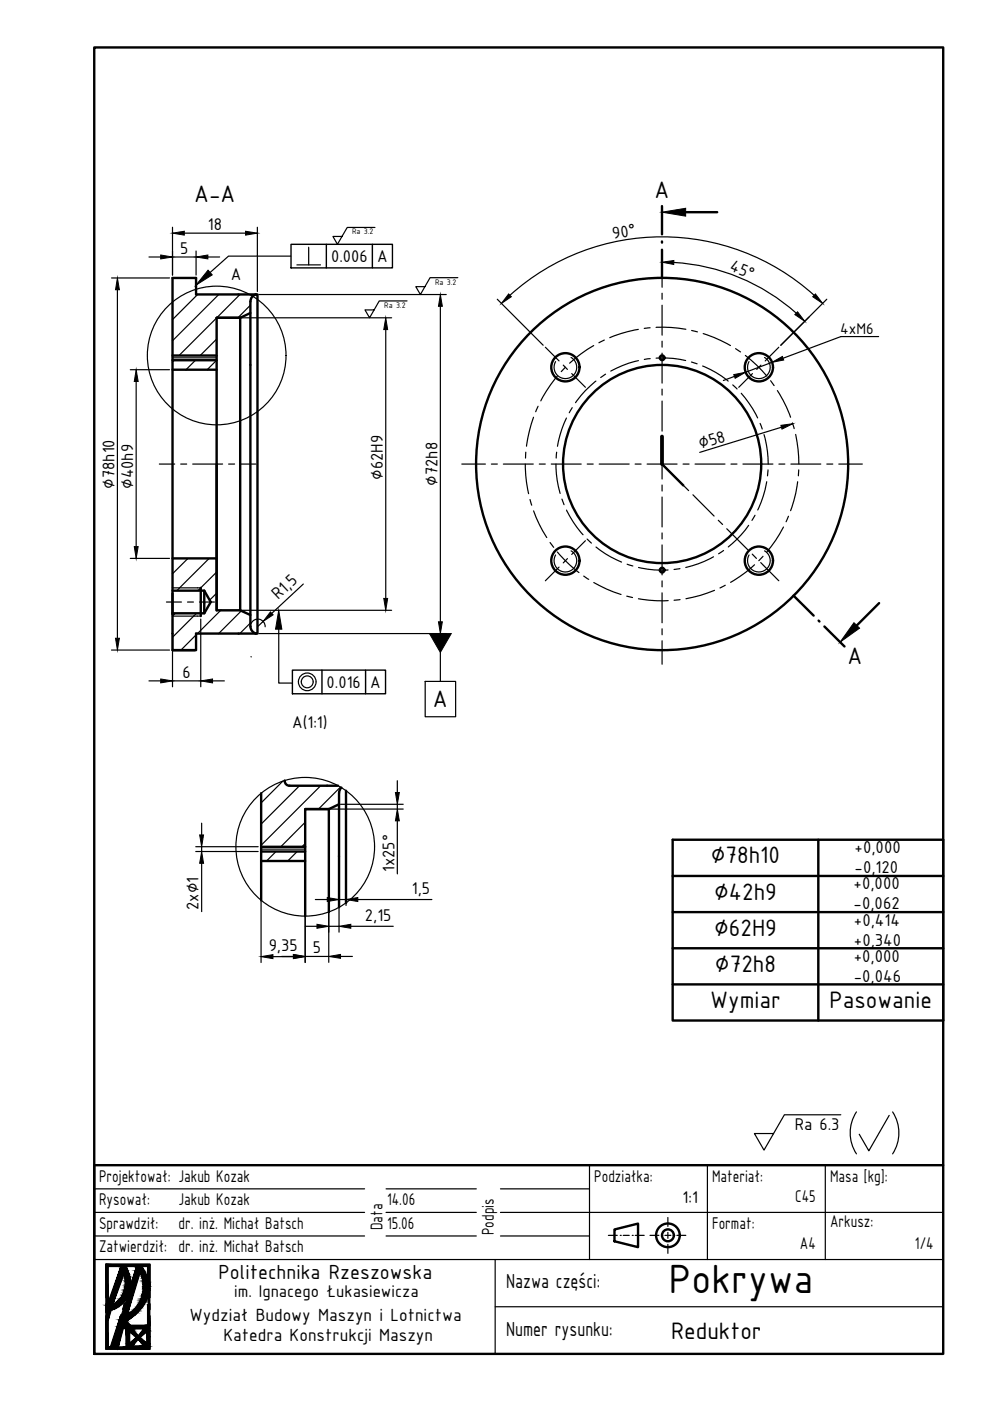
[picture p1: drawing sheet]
<svg xmlns="http://www.w3.org/2000/svg" width="210mm" height="297mm" viewBox="0 0 210 297" stroke-linecap="round" stroke-linejoin="round" font-family="sans-serif">
<!-- layer: _Linie grube -->
<g fill="none" stroke="#000" stroke-width=".51">
<path d="M20 10.1h180v276.9h-180zM140.4 43.7v6M140.4 51.2v.2M140.4 52.9v6M145.4 45h6.7M36.6 75.4h9.3M36.6 76.4h9.3M36.6 78.4h9.3M50.9 67.4v62M50.9 67.4h-5v62M53.1 66.4l-2.2 1M54.3 62.4a1.56 1.56 0 0 0-1.2 1.5v68.9a1.62 1.62 0 0 0 1.2 1.5"/>
<path d="M45.9 98.4v31h5M140.4 98.4l4.5 4.5M36.6 118.4h9.3M36.6 137.8h5v-3.5h13v-71.9h-13v-3.5h-5v78.9h4.7M36.6 125.2h6.7v4.8h-6.7M42.6 124.6v6M43.3 125.2l1.4 2.4-1.4 2.4M50.9 129.4l2.2 1M168.3 126.3l4.2 4.2M173.6 131.6l.1 .2M174.8 132.8l4.2 4.3M186.4 127.9l-4.7 4.7"/>
<path d="M55.4 179.5h9.3M55.4 168.2v22.7M60.4 165.5a1.02 1.02 0 0 0 1 1.1h10.3M64.7 171.5h5M69.7 171.5h-5v22.8M69.7 171.5v21.9M71.9 170.5l-2.2 1M71.9 168.1v24.3M72.4 167l-.4 .5-.1 .6M73.4 167.6v23.8M142.6 178h57.4v38.4h-57.4zM173.5 178v38.4"/>
<path d="M55.4 180.5h9.3M55.4 182.5h9.3M142.6 185.7h57.4M142.6 193.4h57.4M142.6 201h57.4M142.6 208.7h57.4M200 247h-180v40M130.3 260.7l5-1.3v5l-5-1.2z"/>
<circle cx="119.9" cy="77.9" r="3"/>
<circle cx="140.4" cy="75.9" r=".5"/>
<circle cx="160.9" cy="77.9" r="3"/>
<circle cx="140.4" cy="98.4" r="39.5"/>
<circle cx="140.4" cy="98.4" r="21"/>
<circle cx="119.9" cy="118.9" r="3"/>
<circle cx="160.9" cy="118.9" r="3"/>
<circle cx="140.4" cy="120.9" r=".5"/>
<circle cx="141.6" cy="261.9" r="2.51"/>
<circle cx="141.6" cy="261.9" r="1.26"/>
</g>
<!-- layer: _Kreskowanie -->
<g fill="none" stroke="#000" stroke-width=".25">
<path d="M36.9 76.4l-.3 .3M41.4 76.4l-2 2M41.9 62.4l-5.3 5.4M45.9 71.9l-3.5 3.5M45.9 76.4l-2 2M46.4 62.4l-9.8 9.8M50.9 62.4l-12.9 13M53.1 64.7l-2.7 2.7M39.9 118.4l-3.3 3.3M44.3 118.4l-6.8 6.8M37.2 130l-.6 .6M41.6 134.6l-3.2 3.2"/>
<path d="M41.7 130l-5.1 5.1M45.9 121.3l-3.9 3.9M45.9 125.8l-1.5 1.4M46.8 129.4l-4.9 4.9M51.2 129.5l-4.8 4.8M53.1 132.1l-2.3 2.2M60 165.6l-4.6 4.6M63.5 166.6l-8.1 8.1M64.7 174.3l-5.2 5.2M64.7 178.8l-.7 .7M68 166.6l-12.6 12.6M72.2 166.9l-4.7 4.6"/>
<path d="M58.5 180.5l-2 2M63 180.5l-2 2"/>
</g>
<!-- layer: _Osie symetrii -->
<g fill="none" stroke="#000" stroke-width=".25">
<path d="M140.4 55.9v5M36.6 75.9h9.3M115.6 73.6l2.9 2.9M118.2 79.7l-2.3 3.2-1.2 2.1M119.4 77.4l.9 .9M119.9 77.9l-.9 .9M121.2 79.2l2.9 2.9M125.9 73.3a28.5 28.5 0 0 0-5.1 3.7M128.1 72.1l-1.1 .6M128.4 79.3l-1 .7M135.3 69.8l-3.7 .9-2.3 .9M135.4 76.5l-.8 .1a22.7 22.7 0 0 0-5.1 2.1"/>
<path d="M137.8 69.5l-1.2 .1M137.9 76l-1.3 .2M139.1 75.9h.9a20.6 20.6 0 0 1 5.4 .5M139.1 69.4h.1a28.6 28.6 0 0 1 6.2 .4M140.4 62.2v1.2M140.4 64.7v6.4M140.4 72.3v1.3M140.4 74.9v6.3M146.6 76.8l1.2 .3M146.6 70.1l1.3 .3M149 77.6l.4 .2a20.8 20.8 0 0 1 5 3M149.1 70.7l2.3 .9 3.5 1.7"/>
<path d="M156 73.9l1 .7M158 75.4h.1a29.5 29.5 0 0 1 4.5 4.3M159.5 79.2l-2.9 2.9M161.3 77.4l-.9 .9M165.1 73.6l-2.9 2.9M33.8 98.4h3.2M38.3 98.4h1.3M40.9 98.4h6.3M48.5 98.4h1.2M51 98.4h3.3M97.9 98.4h5M104.2 98.4h1.3"/>
<path d="M106.7 98.4h6.4M111.4 98.4l.2 3.9 .5 2.4M111.5 95.9l-.1 1.2M113.1 88.5l-.9 2.9-.6 3.2M114.1 86.1l-.5 1.2M114.3 98.4h1.3M116.9 98.4h6.3M117.9 98.4v.7a21.8 21.8 0 0 0 .9 5.5M118 95.9l-.1 1.2M120.1 88.6l-1 2.4-.9 3.6M121.3 86.4l-.6 1.1M124.5 98.4h1.3"/>
<path d="M126.3 80.8l-.2 .2a21.7 21.7 0 0 0-4.1 4.4M127 98.4h6.4M134.7 98.4h1.2M137.2 98.4h6.4M140.4 98.4l3.8 3.8M140.4 82.5v1.3M140.4 85v6.4M140.4 92.7v1.2M140.4 95.2v6.4M144.8 98.4h1.3M147.4 98.4h6.3M155 98.4h1.3"/>
<path d="M155.4 81.6l.9 .9M157.2 83.4l2.4 3.2 1 2M157.5 98.4h6.4M161.2 89.8l.4 1.2M162 92.1l.2 .8a23.3 23.3 0 0 1 .7 5.5M162.8 99.6l-.1 1.3M163.4 80.7l.7 1.1M164.8 82.8l2 3.5 .8 2.2M165.1 98.4h1.3M167.7 98.4h6.3M168 89.7l.4 1.2M168.7 92.1l.5 3.2 .2 3.1"/>
<path d="M169.4 99.6l-.1 1.3M175.3 98.4h1.3M177.8 98.4h5M112.4 105.9l.3 1.2M113.1 108.3a27 27 0 0 0 2.8 5.7M116.6 115l.8 1M118.2 117l2.7 2.8 1.8 1.6M119.1 105.8l.5 1.2M120.1 108.1l1.5 2.6 2 2.7M120.3 118.4l-.9 .9M124.1 114.6l-2.9 2.9M124.5 114.3l.9 .9"/>
<path d="M126.4 116a21.3 21.3 0 0 0 5.4 3.2M133 119.6l1.2 .4M140.4 102.8v1.3M140.4 105.4v6.3M140.4 113v1.3M140.4 115.5v6.4M145.1 103.1l.9 .9M146.9 104.9l4.5 4.5M151.3 118.1l-.7 .3a22.6 22.6 0 0 1-5.2 1.9M152.3 110.3l.9 .9M153.4 116.7l-1 .7M154.1 112.1l4.5 4.5"/>
<path d="M158.7 111.4a21.3 21.3 0 0 1-4.3 4.6M159.5 117.5l.9 .9M160 119.7l-1.9 1.6-3.2 2.2M160.1 109.2l-.7 1.1M161.3 119.3l3.8 3.8M161.8 117.9l-.9 1M162.6 102.1l-.1 .4a21.8 21.8 0 0 1-1.8 5.6M166.1 111.7v.2a27.9 27.9 0 0 1-3.5 5.1M167.2 109.5l-.5 1.1M169.1 102.1l-.4 2.5-1.1 3.7M35.3 127.6h3.2M39.8 127.6h1.2"/>
<path d="M42.3 127.6h3.2M118.5 120.2l-2.9 2.9M123.8 122.1l1 .7M125.9 123.5a27.5 27.5 0 0 0 5.8 2.5M132.9 126.4l1.2 .3M135.4 126.9l3.8 .5 2.5-.1M135.4 120.3l.6 .1a21.6 21.6 0 0 0 5.6 .4M140.4 123.2v1.2M140.4 125.7v6.3M140.4 133.3v1.3M140.4 135.9v4.9M144.2 120.6l-1.3 .1"/>
<path d="M144.2 127.1l-1.3 .2M151.5 125.2h-.1a28.1 28.1 0 0 1-6 1.7M153.8 124.1l-1.1 .6M55.4 180h9.3"/>
</g>
<!-- layer: _Linie cienkie -->
<g fill="none" stroke="#000" stroke-width=".25">
<path d="M79.5 48.2h-5.9l-2.1 3.6-.9-1.7h1.9M97.1 58.9h-5.9l-2.1 3.5-.9-1.6h1.9M86.3 63.8h-5.9l-2 3.6-1-1.7h1.9M121.1 75.8a2.4 2.4 0 0 1 .9 3.3 2.4 2.4 0 0 1-3.3 .8 2.4 2.4 0 0 1-.9-3.2M162.1 75.8a2.4 2.4 0 0 1 .9 3.3 2.4 2.4 0 0 1-3.3 .8 2.4 2.4 0 0 1-.9-3.2M121.1 116.8a2.4 2.4 0 0 1 .9 3.3 2.4 2.4 0 0 1-3.3 .8 2.4 2.4 0 0 1-.9-3.2M162.1 116.8a2.4 2.4 0 0 1 .9 3.3 2.4 2.4 0 0 1-3.3 .8 2.4 2.4 0 0 1-.9-3.2M36.6 130.6h6M36.6 124.6h6M178.3 236.4h-12l-4.3 7.4-2-3.5h4M181.6 235.7a8.1 8.1 0 0 0 0 8.9M188.5 236.5l-4.3 7.5-2-3.5"/>
<path d="M189.3 235.7a8.1 8.1 0 0 1 0 8.9"/>
<circle cx="45.9" cy="75.4" r="14.7"/>
<circle cx="64.7" cy="179.5" r="14.7"/>
</g>
<!-- layer: Tabelka cienka -->
<g fill="none" stroke="#000" stroke-width=".25">
<path d="M20 257.1h57.3M20 252.1h57.3M81.9 257.1h19.1M81.9 252.1h19.1M106.1 257.1h93.9M106.1 252.1h18.9M125 247v20M150 247v20M175 247v20M20 267h180M20 262.1h57.3M81.9 262.1h19.1"/>
<path d="M105 277.1h95M105 267v20M106.1 262.1h18.9"/>
</g>
<!-- layer: _Osie symetrii -->
<g fill="none" stroke="#000" stroke-width=".21">
<path d="M22.4 268h9.4v7.2v-7.2zM22.4 279v7.1h9.4v-7.1v7.1h-9.4zM22.4 268h.1M22.4 268v7.2M22.4 276.4v1.3M22.8 268.4h3l-3 8.5zM26.3 269.6a5.5 5.5 0 0 1-2.6 7.3zM26.5 276.4l-.4 1.2M26.9 275.2l2.2-6.8h-2.6a6.2 6.2 0 0 1-1.9 8.8l-1.1 .4-.7 2.3v5.8h.7l2.2-6.9M29.7 269.5a7 7 0 0 1-2.3 9.1l-.5 .2zM31.3 268.4h.3M31.4 272.8v-4.4h-1.5a7.4 7.4 0 0 1 1.1 7 10.7 10.7 0 0 1-4.3 4.6l.8 1.1h3.9v-4.4"/>
<path d="M31.4 274.1v1.3M31.8 276.4v1.3M23.4 285.6l.2 .1M26.1 281.3l.8 .5v3.9h-2zM27.4 282.1l1.7 1.5-1.7 1.4zM27.9 281.6h2.8l-1.4 1.8zM29.1 283.6h.1M29.3 283.7l1.4 1.8h-2.8zM29.3 283.4h.1M29.3 283.7h.1M29.5 283.6l1.7-1.5v2.9zM29.5 283.6h.1"/>
</g>
<g fill="#000" stroke="#000" stroke-width=".21">
<path d="M23.3 277.5l-.6 2.3 .3 .1zM23.3 277.5l.3 .1-.6 2.3z"/>
<path d="M25.7 268.3l-3 8.5 .3 .1zM25.7 268.3l.3 .1-3 8.5z"/>
<path d="M22.4 268.4l.4 8.4v-8.4zM22.4 268.4l.4 8.4h-.4z"/>
<path d="M22.4 276.8l.4 .1zM22.4 276.8l.4 .1z"/>
<path d="M22.4 279.9l.4 5.8v-5.8zM22.4 279.9l.4 5.8h-.4z"/>
<path d="M22.7 268.4l.3 8.5v-8.5zM22.7 268.4l.3 8.5h-.3z"/>
<path d="M23.5 277.4v.3l.2-.3zM23.7 277.4v.3h-.2z"/>
<path d="M22.4 277.6l.4 2.3 .7-2.3zM22.4 277.6l.4 2.3h-.4z"/>
<path d="M23.6 276.7l.1 .3 .1-.4zM23.8 276.6l.1 .3-.2 .1zM23.8 276.6l.1 .3 .1-.4zM24 276.5l.2 .3-.3 .1z"/>
<path d="M23.7 277.4l.1 .3 .1-.4zM23.9 277.3l.1 .3-.2 .1z"/>
<path d="M22.8 276.8h.9zM22.8 276.8l.9 .1h-.9z"/>
<path d="M22.4 277.5h1.3zM22.4 277.5l1.1 .1z"/>
<path d="M23.9 277.3l.1 .3 .1-.3zM24.1 277.3l.1 .3h-.2z"/>
<path d="M22.4 277.5h1.5zM22.4 277.5h1.3z"/>
<path d="M24 276.5l.2 .3v-.4zM24.2 276.4l.2 .3-.2 .1z"/>
<path d="M24.1 277.3l.1 .2 .1-.4zM24.3 277.1l.2 .3-.3 .1z"/>
<path d="M22.4 277.4h1.8zM22.4 277.4l1.5 .1z"/>
<path d="M24.2 276.4l.2 .3v-.4zM24.4 276.3l.2 .2-.2 .2z"/>
<path d="M24.3 277.2l.2 .2v-.4zM24.5 277l.2 .3-.2 .1z"/>
<path d="M22.4 277.3l1.8 .1 .2-.1zM22.4 277.3l1.8 .1h-1.8z"/>
<path d="M24.4 276.3l.2 .2v-.3zM24.6 276.2l.2 .2-.2 .1z"/>
<path d="M24.6 277l.1 .3 .1-.4zM24.8 276.9l.1 .3-.2 .1z"/>
<path d="M24.6 276.2l.2 .2v-.4zM24.8 276l.2 .2-.2 .2z"/>
<path d="M22.4 277.2l2 .1 .2-.1zM22.4 277.2l2 .1h-2z"/>
<path d="M24.8 276l.2 .3v-.4zM25 275.9l.1 .2-.1 .2z"/>
<path d="M24.8 276.9l.2 .3v-.4zM25 276.8l.2 .2-.2 .2z"/>
<path d="M22.4 277l2.2 .2 .3-.2zM22.4 277l2.2 .2h-2.2z"/>
<path d="M24.9 275.9l.2 .2v-.4zM25.1 275.7l.2 .2-.2 .2zM25.1 275.7l.2 .2v-.3zM25.3 275.6l.2 .2-.2 .1z"/>
<path d="M25 276.8l.2 .2v-.4zM25.2 276.6l.2 .2-.2 .2zM25.2 276.6l.2 .2 .1-.4zM25.5 276.4l.2 .2-.3 .2zM25.5 276.4l.2 .2v-.4zM25.7 276.2l.2 .3-.2 .1z"/>
<path d="M22.4 276.9l2.5 .1 .2-.1zM22.4 276.9l2.5 .1h-2.5z"/>
<path d="M22.4 276.9h2.7zM22.4 276.9h2.7z"/>
<path d="M23.9 276.8h1.4zM23.7 276.9h1.4z"/>
<path d="M25.4 275.3l-.1 .3 .2 .1zM25.4 275.3l.3 .2-.2 .2z"/>
<path d="M24 276.7h1.3zM23.9 276.8h1.4z"/>
<path d="M24.1 276.7h1.3zM24 276.7h1.3z"/>
<path d="M25.6 275.2l-.2 .2 .3 .1zM25.6 275.2l.2 .1-.1 .2z"/>
<path d="M24.3 276.5l1.1 .2 .1-.2zM24.1 276.7l.2-.2 1.1 .2z"/>
<path d="M24.4 276.5h1.2zM24.3 276.5h1.2z"/>
<path d="M25.8 274.9l-.2 .2 .2 .2zM25.8 274.9l.2 .3-.2 .1z"/>
<path d="M24.5 276.4h1.2zM24.4 276.5h1.2z"/>
<path d="M25.7 276.2l.2 .2v-.4zM25.9 276l.2 .2-.2 .2zM26.1 275.8l-.2 .2 .2 .2zM26.1 275.8l.2 .2-.2 .2z"/>
<path d="M25.9 274.7l-.2 .3 .3 .1zM25.9 274.7l.2 .2-.1 .2z"/>
<path d="M24.6 276.3h1.2zM24.5 276.4h1.2z"/>
<path d="M24.7 276.3h1.1zM24.6 276.3h1.2z"/>
<path d="M22.8 268.5h3v-.2zM22.8 268.3h3l-3 .2z"/>
<path d="M25.6 278.8l-2 6.9 2.3-6.8zM25.6 278.8l-2 6.9-.2-.1z"/>
<path d="M26 274.5l-.1 .2 .2 .2zM26 274.5l.2 .2-.1 .2z"/>
<path d="M24.9 276.1l.9 .2 .2-.2zM24.9 276.1l.9 .2h-1.1z"/>
<path d="M26.1 274.3l-.1 .2 .3 .1zM26.1 274.3l.3 .1-.1 .2z"/>
<path d="M26.2 275.5l-.1 .3 .2 .2zM26.2 275.5l.3 .2-.2 .3z"/>
<path d="M26.2 274l-.1 .3 .3 .1zM26.2 274l.3 .2-.1 .2z"/>
<path d="M25 276l1 .1 .1-.1zM24.9 276.1l.1-.1 1 .1z"/>
<path d="M25.2 275.9l.9 .1 .1-.1zM25.2 275.9l.9 .1h-1.1z"/>
<path d="M26.3 273.8l-.1 .3 .3 .1zM26.3 273.8l.3 .1-.1 .3zM26.4 273.6l-.1 .2 .3 .1zM26.4 273.6l.2 .1v.2z"/>
<path d="M25.2 275.8h1zM25.2 275.8l1 .1z"/>
<path d="M26.5 275.3l-.2 .2 .2 .2zM26.5 275.3l.2 .1-.2 .3z"/>
<path d="M25.3 269.8l-1.6 7 2.6-7zM25.3 269.8l-1.6 7h-.9z"/>
<path d="M25.4 269.6l.9 .2v-.2zM25.4 269.6l.9 .2h-1z"/>
<path d="M25.4 275.7l.8 .1 .2-.1zM25.2 275.8l.2-.1 .8 .1z"/>
<path d="M26.4 273.4v.2h.2zM26.4 273.4h.3l-.1 .2z"/>
<path d="M25.4 275.6h1zM25.4 275.6l1 .1z"/>
<path d="M26.5 273l-.1 .3 .3 .1zM26.5 273l.3 .1-.1 .3z"/>
<path d="M26.4 270.3l.1 .3 .2-.1zM26.4 270.3l.2-.1 .1 .3zM26.3 270l.1 .3 .2-.1zM26.3 270l.3-.1v.3zM26.2 269.7l.1 .3 .3-.1zM26.2 269.7l.3-.1 .1 .3z"/>
<path d="M26.6 275l-.1 .3 .2 .1zM26.6 275l.3 .2-.2 .2z"/>
<path d="M26.2 269.6l-2.4 7.3 2.7-7.2zM26.2 269.6l-2.4 7.3-.3-.1z"/>
<path d="M26.5 272.8v.3h.3zM26.5 272.8h.3v.3zM26.6 272.5l-.1 .3h.3zM26.6 272.5l.3 .1-.1 .2z"/>
<path d="M25.8 268.4l.9 .5-.2-.5zM25.8 268.4l.9 .5h-1z"/>
<path d="M26.5 268.3v.2l2.6-.2zM26.5 268.5l2.6-.2v.2z"/>
<path d="M25.6 275.4l.8 .2 .1-.2zM25.6 275.4l.8 .2h-1z"/>
<path d="M26.5 270.9v.3l.3-.1zM26.5 270.9l.3-.1v.3zM26.4 270.6l.1 .3 .3-.1zM26.4 270.6l.3-.1 .1 .3z"/>
<path d="M26.6 272.3v.3h.3zM26.6 272.3h.3v.3z"/>
<path d="M26.6 271.4v.3h.3zM26.6 271.4h.3v.3z"/>
<path d="M25.6 275.3h1zM25.6 275.3l.9 .1h-.9z"/>
<path d="M26.6 272v.2l.3 .1zM26.6 272h.3v.3z"/>
<path d="M26.5 271.2l.1 .2h.3zM26.5 271.2l.3-.1 .1 .3z"/>
<path d="M26.8 274.7l-.2 .3 .3 .2zM26.8 274.7l.2 .2-.1 .3zM26.9 274.4l-.1 .3 .2 .2zM26.9 274.4l.3 .1-.2 .4zM27.1 274.1l-.2 .3 .3 .1zM27.1 274.1l.2 .1-.1 .3z"/>
<path d="M26.6 271.7v.3h.3zM26.6 271.7h.3v.3z"/>
<path d="M26.4 276.4l-.1 1.3 .3-1.2zM26.4 276.4l-.1 1.3-.3-.1z"/>
<path d="M25.7 275.2l.9 .1 .1-.1zM25.7 275.2l.9 .1h-1z"/>
<path d="M25.7 268.9l1.2 .4-.2-.4zM25.7 268.9l1.2 .4h-1.4z"/>
<path d="M25.9 275l.9 .1zM25.9 275l.9 .1z"/>
<path d="M25.8 275.1l.9 .1 .1-.1zM25.8 275.1l.9 .1h-1z"/>
<path d="M26.6 268.9l.2 .5 .3-.1zM26.6 268.9l.3-.1 .2 .5zM26.4 268.5l.2 .4 .3-.1zM26.4 268.5l.2-.2 .3 .5z"/>
<path d="M26.8 278.6l.1 .3 .2-.3zM27.1 278.6l.1 .3h-.3zM27.1 278.6l.1 .3 .1-.4zM27.3 278.5l.1 .3-.2 .1z"/>
<path d="M26.6 280.1l1.1 .9-.9-1.1zM26.6 280.1l1.1 .9-.3 .2z"/>
<path d="M25.8 278.7h1.1zM25.8 278.7l1.1 .1z"/>
<path d="M26 274.8l.8 .2 .1-.2zM26 274.8l.8 .2h-.9z"/>
<path d="M25.5 269.3l1.6 .3-.2-.3zM25.5 269.3l1.6 .3h-1.7z"/>
<path d="M26.1 274.6l.8 .2 .1-.2zM26.1 274.6l.8 .2h-.9z"/>
<path d="M26.3 269.6l.8 .2v-.2zM26.3 269.6l.8 .2h-.7z"/>
<path d="M27.1 273.8v.3l.2 .1zM27.1 273.8h.3l-.1 .4zM27.2 273.4l-.1 .4h.3zM27.2 273.4l.3 .1-.1 .3zM27.3 273.1l-.1 .3 .3 .1zM27.3 273.1l.3 .1-.1 .3z"/>
<path d="M26.2 274.5l.8 .1 .1-.1zM26.2 274.5l.8 .1h-.9z"/>
<path d="M25.4 279.8l1.3 .2 .4-.2zM25.4 279.8l1.3 .2h-1.4z"/>
<path d="M26.4 269.8h.7zM26.4 269.8h.7z"/>
<path d="M26.2 274.4h.9zM26.2 274.4l.9 .1z"/>
<path d="M26.4 269.8l.8 .1-.1-.1zM26.4 269.8l.8 .1h-.8z"/>
<path d="M27 269.9l.1 .4 .3-.1zM27 269.9l.2-.1 .2 .4zM26.8 269.4l.2 .5 .2-.1zM26.8 269.4l.3-.1 .1 .5z"/>
<path d="M26.4 269.9l.9 .3-.1-.3zM26.4 269.9l.9 .3h-.8z"/>
<path d="M26.3 274.1l.9 .1zM26.3 274.1l.9 .1z"/>
<path d="M26.3 274.2l.8 .2 .1-.2zM26.3 274.2l.8 .2h-.9z"/>
<path d="M26.4 273.8l.8 .3 .1-.3zM26.4 273.8l.8 .3h-.9z"/>
<path d="M26.5 270.2l.8 .3v-.3zM26.5 270.2l.8 .3h-.7z"/>
<path d="M26.4 273.8h.9zM26.4 273.8h.9z"/>
<path d="M27.3 278.5l.2 .3v-.5zM27.5 278.3l.2 .3-.2 .2z"/>
<path d="M27.3 272.7v.4h.3zM27.3 272.7h.3v.4zM27.4 272.3l-.1 .4h.3zM27.4 272.3l.3 .1-.1 .3z"/>
<path d="M27.2 270.7l.1 .5 .3-.1zM27.2 270.7h.3l.1 .4zM27.1 270.3l.1 .4h.3zM27.1 270.3l.3-.1 .1 .5z"/>
<path d="M26.6 270.5l.8 .2-.1-.2zM26.6 270.5l.8 .2h-.8z"/>
<path d="M26.5 273.6l.8 .2v-.2zM26.5 273.6l.8 .2h-.9z"/>
<path d="M26.6 270.7l.8 .1v-.1zM26.6 270.7l.8 .1h-.8z"/>
<path d="M26.5 273.5l.8 .1 .1-.1zM26.5 273.5l.8 .1h-.8z"/>
<path d="M26.6 270.8l.9 .4-.1-.4zM26.6 270.8l.9 .4h-.8z"/>
<path d="M26.5 273.4h.9zM26.5 273.4l.9 .1z"/>
<path d="M27.4 272v.3h.3zM27.4 272h.3v.3z"/>
<path d="M27.3 271.6l.1 .4 .3-.1zM27.3 271.6l.3-.1 .1 .4zM27.3 271.2v.4l.3-.1zM27.3 271.2l.3-.1v.4z"/>
<path d="M26.7 271.2l.8 .2v-.2zM26.7 271.2l.8 .2h-.8z"/>
<path d="M26.6 273.1h.9zM26.6 273.1h.9z"/>
<path d="M26.6 273.1l.8 .3 .1-.3zM26.6 273.1l.8 .3h-.9z"/>
<path d="M25.5 279.5l1.6 .3 .4-.3zM25.5 279.5l1.6 .3h-1.7z"/>
<path d="M26.7 271.4l.8 .1v-.1zM26.7 271.4l.8 .1h-.8z"/>
<path d="M26.7 271.5l.8 .2v-.2zM26.7 271.5l.8 .2h-.8z"/>
<path d="M26.7 272.7l.8 .1zM26.7 272.7l.8 .1z"/>
<path d="M26.7 272.8l.8 .3v-.3zM26.7 272.8l.8 .3h-.9z"/>
<path d="M26.7 271.7l.8 .3v-.3zM26.7 271.7l.8 .3h-.7z"/>
<path d="M26.7 272.6l.8 .1v-.1zM26.7 272.6l.8 .1h-.8z"/>
<path d="M26.8 272h.7zM26.8 272h.7z"/>
<path d="M26.8 272l.7 .3v-.3zM26.8 272l.7 .3h-.8z"/>
<path d="M26.7 272.3h.8zM26.7 272.3h.8z"/>
<path d="M26.7 272.3l.8 .3v-.3zM26.7 272.3l.8 .3h-.8z"/>
<path d="M27.4 279.4l-.2 .5 .3-.3zM27 279.7l.4-.3-.2 .5zM27 279.7l-.2 .5 .4-.3zM26.6 279.9l.4-.2-.2 .5z"/>
<path d="M27.6 278.3l.1 .3 .1-.4zM27.8 278.2l.1 .3-.2 .1z"/>
<path d="M27.8 278.2l.2 .2v-.4zM28 278l.2 .3-.2 .1zM28 278l.2 .3 .1-.5zM28.3 277.8l.1 .3-.2 .2zM28.3 277.8l.1 .3 .1-.4zM28.5 277.7l.2 .2-.3 .2z"/>
<path d="M25.6 279.2l1.9 .3 .3-.3zM25.6 279.2l1.9 .3h-2z"/>
<path d="M25.7 278.9l2.1 .3 .4-.3zM25.7 278.9l2.1 .3h-2.2z"/>
<path d="M25.7 278.8l2.5 .1 .2-.1zM25.7 278.8l2.5 .1h-2.5z"/>
<path d="M28.7 277.4l-.3 .3 .3 .2zM28.7 277.4l.2 .2-.2 .3z"/>
<path d="M27.1 278.7h1.4zM26.9 278.8h1.5z"/>
<path d="M27.2 278.7h1.4zM27.1 278.7h1.4z"/>
<path d="M27.4 278.6h1.2zM27.2 278.7h1.4z"/>
<path d="M28.5 278.5l-.2 .5 .4-.2zM28.1 278.8l.4-.3-.2 .5zM28.1 278.8l-.2 .5 .4-.3zM27.7 279.1l.4-.3-.2 .5zM27.7 279.1l-.2 .5 .4-.3zM27.4 279.4l.3-.3-.2 .5z"/>
<path d="M28.7 277.4l.2 .2v-.4zM28.9 277.2l.2 .2-.2 .2z"/>
<path d="M27.6 278.5l1 .1 .2-.1zM27.4 278.6l.2-.1 1 .1z"/>
<path d="M27.8 278.4h1.1zM27.6 278.5h1.2z"/>
<path d="M29 277l-.1 .2 .2 .2zM29 277l.3 .1-.2 .3zM29.2 276.7l-.2 .3 .3 .1zM29.2 276.7l.3 .1-.2 .3zM29.4 276.4l-.2 .3 .3 .1zM29.4 276.4l.3 .1-.2 .3z"/>
<path d="M27.9 278.3h1zM27.8 278.4h1.1z"/>
<path d="M28.1 278.1l.8 .2 .2-.2zM27.9 278.3l.2-.2 .8 .2z"/>
<path d="M28.2 278.1h1zM28.1 278.1h1z"/>
<path d="M29 268.4l-1.9 6.9 2.2-6.9zM29 268.4l-1.9 6.9-.3-.1z"/>
<path d="M29.1 277.9l-.1 .6 .3-.3zM29.1 277.9l-.1 .6-.2-.2zM28.8 278.3l-.1 .5 .3-.3zM28.8 278.3l-.1 .5-.2-.2z"/>
<path d="M28.4 277.9l.8 .2 .1-.2zM28.2 278.1l.2-.2 .8 .2z"/>
<path d="M29.6 276.1l-.2 .3 .2 .1zM29.6 276.1l.2 .2-.2 .2z"/>
<path d="M28.6 277.8l.7 .1 .1-.1zM28.4 277.9l.2-.1 .7 .1z"/>
<path d="M28.6 277.7h.9zM28.6 277.7l.8 .1z"/>
<path d="M29.7 275.8l-.2 .3 .3 .2zM29.7 275.8l.3 .2-.2 .3z"/>
<path d="M28.7 269.6l-1.8 9.1 2.7-9.1zM28.7 269.6l-1.8 9.1h-1.1z"/>
<path d="M28.8 277.5l.7 .2 .2-.2zM28.8 277.5l.7 .2h-.9z"/>
<path d="M28.8 269.5l.8 .1 .1-.1zM28.8 269.5l.8 .1h-.9z"/>
<path d="M29.8 275.5l-.1 .4 .3 .1zM29.8 275.5l.3 .1-.1 .4zM30 275.2l-.2 .3 .3 .1zM30 275.2l.2 .1-.1 .3z"/>
<path d="M28.9 277.4h.8zM28.9 277.4l.8 .1h-.9z"/>
<path d="M29 277.3l.7 .1 .1-.1zM29 277.3l.7 .1h-.8z"/>
<path d="M29.5 269.4l-2.5 9.4 2.8-9.3zM29.5 269.4l-2.5 9.4h-.3z"/>
<path d="M29.6 277.3v.5l.2-.3zM29.6 277.3v.5l-.2-.2zM29.4 277.6l-.1 .6 .3-.4zM29.4 277.6l-.1 .6-.2-.2z"/>
<path d="M29.1 268.4l1 .5-.2-.5zM29.1 268.4l1 .5h-1.1z"/>
<path d="M29.7 269.9l.2 .4 .3-.2zM29.7 269.9l.3-.1 .2 .3zM29.5 269.5l.2 .4 .3-.1zM29.5 269.5l.3-.1 .2 .4z"/>
<path d="M30.1 274.9l-.1 .3 .3 .1zM30.1 274.9l.3 .1-.1 .3zM30.1 274.5v.4l.3 .1zM30.1 274.5l.3 .1v.4zM30.2 274.2l-.1 .3 .3 .1zM30.2 274.2l.3 .1-.1 .3zM30.3 273.9l-.1 .3 .3 .1zM30.3 273.9h.3l-.1 .4z"/>
<path d="M29.1 277.1l.7 .2 .2-.2zM29.1 277.1l.7 .2h-.8z"/>
<path d="M29.7 268.5l.5 .3-.2-.5zM29.7 268.5l.5 .3-.2 .1zM30 268.9l.5 .4-.3-.5zM30 268.9l.5 .4-.3 .1zM30.2 269.4l.5 .3-.2-.4zM30.2 269.4l.5 .3-.2 .1zM30.5 269.8l.4 .3-.2-.4zM30.5 269.8l.4 .3-.2 .2zM30.7 270.3l.4 .3-.2-.5zM30.7 270.3l.4 .3-.3 .1z"/>
<path d="M29.2 277h.8zM29.2 277l.8 .1z"/>
<path d="M29.9 270.2l.1 .4 .3-.1zM29.9 270.2h.3l.1 .3z"/>
<path d="M29 268.9l1.4 .4-.3-.4zM29 268.9l1.4 .4h-1.6z"/>
<path d="M30 270.6l.1 .4 .3-.1zM30 270.6l.3-.1 .1 .4z"/>
<path d="M30.1 271l.1 .3h.3zM30.1 271l.3-.1 .1 .4z"/>
<path d="M29.3 276.8l.7 .2 .2-.2zM29.3 276.8l.7 .2h-.8z"/>
<path d="M30.2 271.3l.1 .4h.3zM30.2 271.3h.3l.1 .4z"/>
<path d="M30.4 273.5l-.1 .4h.3zM30.4 273.5l.2 .1v.3z"/>
<path d="M30.4 273.2v.3h.2zM30.4 273.2h.2v.3zM30.4 272.8v.4h.2zM30.4 272.8h.2v.4zM30.4 272.4v.4h.2zM30.4 272.4h.2v.4zM30.4 272.1v.3h.2zM30.4 272.1h.2v.3z"/>
<path d="M30.3 271.7l.1 .4h.2zM30.3 271.7h.3v.4z"/>
<path d="M30.1 276.7v.5l.3-.3zM30.1 276.7v.5l-.2-.2zM29.9 277l-.1 .5 .3-.3zM29.9 277l-.1 .5-.2-.2z"/>
<path d="M28.8 269.3l1.6 .2v-.2zM28.8 269.3l1.6 .2h-1.6z"/>
<path d="M29.7 269.5l.8 .1-.1-.1zM29.7 269.5l.8 .1h-.7z"/>
<path d="M29.5 276.5l.7 .3 .2-.3zM29.5 276.5l.7 .3h-.9z"/>
<path d="M29.5 276.4h1zM29.5 276.4l.9 .1z"/>
<path d="M29.8 269.6l.8 .2-.1-.2zM29.8 269.6l.8 .2h-.8z"/>
<path d="M29.7 276.2l.8 .2 .1-.2zM29.7 276.2l.8 .2h-1z"/>
<path d="M29.8 269.8l.8 .1zM29.8 269.8l.8 .1z"/>
<path d="M30.3 276.3l.1 .5 .2-.3zM30.3 276.3l.1 .5-.3-.1z"/>
<path d="M29.9 269.9l.9 .3-.2-.3zM29.9 269.9l.9 .3h-.8z"/>
<path d="M29.8 276.1l.8 .1v-.1zM29.8 276.1l.8 .1h-.9z"/>
<path d="M29.9 275.9l.7 .2 .1-.2zM29.9 275.9l.7 .2h-.8z"/>
<path d="M30 270.2l1 .4-.2-.4zM30 270.2l1 .4h-.8z"/>
<path d="M29.9 275.7l.8 .2 .1-.2zM29.9 275.7l.8 .2h-.8z"/>
<path d="M30 275.6l.8 .1 .1-.1zM30 275.6l.8 .1h-.9z"/>
<path d="M30.2 270.6h.8zM30.2 270.6h.8z"/>
<path d="M30.2 270.6l.9 .3-.1-.3zM30.2 270.6l.9 .3h-.8z"/>
<path d="M30.1 275.4l.8 .2 .1-.2zM30.1 275.4l.8 .2h-.9z"/>
<path d="M30.1 275.3l.9 .1v-.1zM30.1 275.3l.9 .1h-.9z"/>
<path d="M30.3 270.9l.8 .2v-.2zM30.3 270.9l.8 .2h-.8z"/>
<path d="M30.3 271.1l.9 .2-.1-.2zM30.3 271.1l.9 .2h-.8z"/>
<path d="M30.2 275l.8 .3 .1-.3zM30.2 275l.8 .3h-.9z"/>
<path d="M30.8 270.7l.4 .3-.1-.4zM30.8 270.7l.4 .3-.2 .1zM31 271.1l.4 .3-.2-.4zM31 271.1l.4 .3-.3 .1z"/>
<path d="M30.8 275.3l.1 .5 .2-.3zM30.8 275.3l.1 .5-.2-.1zM30.7 275.7l.1 .4 .1-.3zM30.7 275.7l.1 .4-.3-.1zM30.5 276l.1 .5 .2-.4zM30.5 276l.1 .5-.3-.1z"/>
<path d="M30.2 274.9h.9zM30.2 274.9l.9 .1z"/>
<path d="M30.4 271.3l.8 .2v-.2zM30.4 271.3l.8 .2h-.8z"/>
<path d="M30.3 274.6l.9 .1zM30.3 274.6l.9 .1z"/>
<path d="M30.3 274.7l.8 .2 .1-.2zM30.3 274.7l.8 .2h-.9z"/>
<path d="M30.4 271.5l.9 .2-.1-.2zM30.4 271.5l.9 .2h-.9z"/>
<path d="M31 275l.1 .4 .1-.4zM31 275l.1 .4-.3-.1z"/>
<path d="M31.3 274.1v1.3h.3zM31.3 274.1h.3v1.3z"/>
<path d="M31.3 268.4v4.4h.3zM31.3 268.4h.3v4.4z"/>
<path d="M30.4 271.7l.9 .2v-.2zM30.4 271.7l.9 .2h-.8z"/>
<path d="M30.4 274.2l.9 .1zM30.4 274.2l.9 .1z"/>
<path d="M30.4 274.3l.8 .3 .1-.3zM30.4 274.3l.8 .3h-.9z"/>
<path d="M30.5 271.9l.8 .2v-.2zM30.5 271.9l.8 .2h-.8z"/>
<path d="M30.5 272.1l.9 .2-.1-.2zM30.5 272.1l.9 .2h-.9z"/>
<path d="M31.1 274.6l.1 .4 .1-.3zM31.1 274.6l.1 .4h-.2z"/>
<path d="M30.5 272.3l.9 .1zM30.5 272.3l.9 .1z"/>
<path d="M30.5 272.4l.9 .2v-.2zM30.5 272.4l.9 .2h-.9z"/>
<path d="M30.5 273.9l.8 .3 .1-.3zM30.5 273.9l.8 .3h-.9z"/>
<path d="M30.5 272.6l.9 .1v-.1zM30.5 272.6l.9 .1h-.9z"/>
<path d="M31.1 271.5l.4 .4-.1-.5zM31.1 271.5l.4 .4-.3 .1z"/>
<path d="M30.5 272.7l.9 .1zM30.5 272.7l.9 .1z"/>
<path d="M30.5 272.8l.9 .4v-.4zM30.5 272.8l.9 .4h-.9z"/>
<path d="M30.5 273.2l.9 .3v-.3zM30.5 273.2l.9 .3h-.9z"/>
<path d="M30.5 273.5h.9zM30.5 273.5h.9z"/>
<path d="M30.5 273.5l.9 .4v-.4zM30.5 273.5l.9 .4h-.9z"/>
<path d="M29.9 268.5h1.5v-.2zM29.9 268.3h1.5l-1.5 .2z"/>
<path d="M31.2 271.9l.3 .4v-.4zM31.2 271.9l.3 .4-.3 .1zM31.2 272.4l.4 .3-.1-.4zM31.2 272.4l.4 .3h-.3z"/>
<path d="M31.2 273.9l.2 .4 .1-.4zM31.2 273.9l.2 .4-.3-.1zM31.1 274.2l.2 .5 .1-.4zM31.1 274.2l.2 .5-.2-.1z"/>
<path d="M31.3 272.7l.3 .4v-.4zM31.3 272.7l.3 .4h-.3zM31.3 273.1l.3 .4v-.4zM31.3 273.1l.3 .4h-.3z"/>
<path d="M31.3 273.5l.2 .4 .1-.4zM31.3 273.5l.2 .4h-.3z"/>
<path d="M22.4 268l9.4 .4v-.4zM22.4 268l9.4 .4h-9.4z"/>
<path d="M31.4 268.4l.4 4.2v-4.2zM31.4 268.4l.4 4.2h-.4z"/>
<path d="M31.4 272.6l.4 .1v-.1zM31.4 272.6l.4 .1h-.4z"/>
<path d="M31.4 272.7l.4 .4v-.4zM31.4 272.7l.4 .4h-.4z"/>
<path d="M31.4 273.1l.4 .4v-.4zM31.4 273.1l.4 .4h-.4z"/>
<path d="M31.4 273.5h.4zM31.4 273.5h.4z"/>
<path d="M31.4 273.5l.4 7.6v-7.6zM31.4 273.5l.4 7.6h-.4z"/>
<path d="M22.7 279.9v5.8h.3zM22.7 279.9h.3v5.8z"/>
<path d="M22.8 285.8h.7v-.3zM22.8 285.5h.7l-.7 .3z"/>
<path d="M26 281.2l-1.2 4.5h.3zM26 281.2l.3 .1-1.2 4.4z"/>
<path d="M22.4 285.7h2.5zM22.4 285.7h2.5z"/>
<path d="M24.8 281.6l.1 4.1 1.1-4.1zM24.8 281.6l.1 4.1h-1.4z"/>
<path d="M24.9 281.3l1.1 .3 .1-.3zM24.9 281.3l1.1 .3h-1.2z"/>
<path d="M26.2 281.2l-.2 .2 .9 .3zM26 281.4l.9 .3-.1 .2z"/>
<path d="M25.3 280l2.2 1.1-.8-1.1zM25.3 280l2.2 1.1h-2.5z"/>
<path d="M24.9 285.9h2v-.4zM24.9 285.5h2l-2 .4z"/>
<path d="M26.7 281.8l.3 3.9v-3.9zM26.7 281.8l.3 3.9h-.3z"/>
<path d="M27.3 284.9l.2 .2 1.5-1.7zM29 283.4l.2 .3-1.7 1.4z"/>
<path d="M26.9 282.1l.5 1.6v-1.6zM26.9 282.1l.5 1.6h-.5z"/>
<path d="M26.9 283.7l.5 1.3v-1.3zM26.9 283.7l.5 1.3h-.5z"/>
<path d="M27.2 282.1l.3 2.9v-2.9zM27.2 282.1l.3 2.9h-.3z"/>
<path d="M27.5 281v.3l3.9-.3zM27.5 281.3l3.9-.3v.3z"/>
<path d="M26.6 281.6l1.4 .2-.1-.2zM26.6 281.6l1.4 .2h-1.1z"/>
<path d="M27.9 285.3v.4l2.8-.4zM27.9 285.7l2.8-.4v.4z"/>
<path d="M27.8 281.7l1.6 1.6-1.4-1.8zM27.8 281.7l1.6 1.6-.2 .2z"/>
<path d="M26.9 281.8l1.4 .3-.3-.3zM26.9 281.8l1.4 .3h-1.4z"/>
<path d="M27.4 282.1l1.9 1.3-1-1.3zM27.4 282.1l1.9 1.3h-.4z"/>
<path d="M26.9 285l1 .5 .4-.5zM26.9 285l1 .5h-1z"/>
<path d="M27.3 282.3l1.7 1.4 .2-.3zM27.5 282l1.7 1.4-1.9-1.1z"/>
<path d="M30.6 281.5l-1.4 1.8 .2 .2zM30.6 281.5l.2 .2-1.4 1.8z"/>
<path d="M28.9 283.7l-.6 1.3 1-1.3zM27.4 285l1.5-1.3-.6 1.3z"/>
<path d="M29.2 283.6l-1.2 2 1.4-1.8zM29.2 283.6l-1.2 2-.2-.2z"/>
<path d="M29.1 283.6l.6 .1zM28.9 283.7l.2-.1 .6 .1z"/>
<path d="M29.6 283.4l-.2 .3 1.9 1.2zM29.4 283.7l1.9 1.2-.2 .2z"/>
<path d="M28.9 283.4l.6 .2 .2-.2zM28.9 283.4l.6 .2z"/>
<path d="M29.3 283.7l1.9 1.3-1.5-1.3zM29.3 283.7l1.9 1.3h-.9z"/>
<path d="M29.2 283.8l1.4 1.8 .2-.2zM29.2 283.8l.2-.2 1.4 1.8z"/>
<path d="M27.9 281.8h2.8v-.3zM27.9 281.5h2.8l-2.8 .3z"/>
<path d="M31.1 282.1v2.9h.3zM31.1 282.1h.3v2.9z"/>
<path d="M30.3 282.1l-.6 1.3 1.5-1.3zM30.3 282.1l-.6 1.3h-.4z"/>
<path d="M31.3 276.7v4.4h.3zM31.3 276.7h.3v4.4z"/>
<path d="M31.1 282l-1.5 1.7 1.7-1.4zM29.4 283.4l1.7-1.4-1.5 1.7z"/>
<path d="M25 281.1l6.8 .2v-.2zM25 281.1l6.8 .2h-6.9z"/>
<path d="M26.1 281.3l5.7 .3v-.3zM26.1 281.3l5.7 .3h-5.2z"/>
<path d="M30.7 281.6l1.1 .5v-.5zM30.7 281.6l1.1 .5h-1.5z"/>
<path d="M31.2 282.1l.6 1.3v-1.3zM31.2 282.1l.6 1.3h-.6z"/>
<path d="M31.2 283.4l.6 1.6v-1.6zM31.2 283.4l.6 1.6h-.6z"/>
<path d="M30.3 285l1.5 .5v-.5zM30.3 285l1.5 .5h-1.1z"/>
<path d="M26.9 285.5l4.9 .2v-.2zM26.9 285.5l4.9 .2h-4.9z"/>
<path d="M22.4 285.7l9.4 .4v-.4zM22.4 285.7l9.4 .4h-9.4z"/>
</g>
<!-- layer: _Osie symetrii_2 -->
<g fill="none" stroke="#000" stroke-width=".25">
<path d="M141.6 258.1v1.9M129 261.9h1.9M131.5 261.9h.1M132.1 261.9h1.3M134 261.9h.1M134.7 261.9h1.9M137.8 261.9h1.9M140.3 261.9h.1M141 261.9h1.2M141.6 260.7h.1M141.6 263.2h.1M141.6 261.3v1.3"/>
<path d="M141.6 263.8v1.9M142.9 261.9h.1M143.5 261.9h1.9"/>
</g>
<!-- layer: _Wymiarowanie -->
<g fill="none" stroke="#000" stroke-width=".25">
<path d="M23.6 58.9h12.3M31.6 54.5h2.5M36.6 48.2v10.1M36.6 54.5h5M39.1 49.4h13M41.6 53.2v5.1M44.1 54.5h2.5M54.6 48.2v13.6M61.6 54.3h-13.1l-3.9 3.5M62.9 56.2h5M65.4 52.4v3.8M140.4 54.3v1"/>
<path d="M142.9 55.6a42.8 42.8 0 0 1 25.9 10.8M24.9 61.4v73.9M27.6 78.4h8.3M46.5 67.4h36.5M54.9 62.4h39.7M81.8 69.9v57M93.4 64.9v66.9M105.4 63.4l9.8 9.8M108.1 62.6a48.2 48.2 0 0 1 64.5 0M155.7 79.8l-2.3 .9M163.7 76.8l-5.6 2.1M175.3 63.4l-9.8 9.8"/>
<path d="M186.3 71.4h-8l-12.3 4.6M28.9 80.9v35M165.7 90.6l-17.3 5.3M27.6 118.4h8.3M23.6 137.8h12.3M36.6 131.3v14.3M42.6 131.3v14.3M46.5 129.4h36.5M53.2 139.2l.1 .1M53.2 132.2a1.56 1.56 0 0 1 1.8-.9 1.56 1.56 0 0 1 1.2 1.6M54.9 134.3h39.7M55.8 131.7l-1.1 1.1"/>
<path d="M59.1 133.4v11.4h2.9M64.3 123.8l-6.7 6.3M93.4 138.3v6.2M31.6 144.4h2.5M36.6 144.4h6M45.1 144.4h2.5M90.1 144.5h6.5v7.5h-6.5zM41.5 179.5h13.2M42.8 174.5v2.5M42.8 179.5v1M64.7 172.2v31.9M69.7 172.2v31.8"/>
<path d="M70 171.5h15.5M71.9 171.1v26.5M72.2 170.5h13.3M73.4 171.1v20.9M84.2 165.5v2.5M84.2 170.5v1M84.2 174v11.3M41.5 180.5h13.2M42.8 183v10.3M55.4 182.1v22M64.7 196.4h2.5M66.9 190.7h2.5"/>
<path d="M69.7 196.4h2.2M71.9 190.7h1.5M74.4 196.4h9M75.9 190.7h15.7M57.9 202.8h4.3M64.7 202.8h5M72.2 202.8h2.5"/>
<circle cx="65.1" cy="144.6" r="1.87"/>
<circle cx="65.1" cy="144.6" r="1.26"/>
</g>
<g fill="#000" stroke="#000" stroke-width=".21">
<path d="M34.1 54.1l2.5 .4-2.5 .4zM36.6 49.4l2.5-.4v.9zM41.6 54.5l2.5-.4v.8zM44.1 57.3l.9 1-3.4 2.1zM52.1 49l2.5 .4-2.5 .5zM140.4 55.6l2.5-.4v.9zM24.9 58.9l.4 2.5h-.8zM81.8 67.4l.4 2.5h-.8zM93.4 62.4l.4 2.5h-.8zM107.8 62.3l.6 .6-2.1 1.4zM155.6 79.4l2.5-.5-2.2 1.3zM163.7 76.8l2.2-1.2 .3 .7z"/>
<path d="M169.1 66.1l1.5 2-2.1-1.4zM172.9 62.3l1.5 2-2.1-1.4zM28.9 78.4l.4 2.5h-.8zM165.6 90.2l2.5-.4-2.3 1.2zM28.5 115.9h.8l-.4 2.5zM24.5 135.3h.8l-.4 2.5zM57.3 129.7l.6 .7-2.1 1.3zM59.1 129.4l.7 4h-1.4zM81.4 126.9h.8l-.4 2.5zM91.1 134.3h4.6l-2.3 4zM93 131.8h.8l-.4 2.5zM34.1 144l2.5 .4-2.5 .4z"/>
<path d="M42.6 144.4l2.5-.4v.8zM42.3 177h.9l-.4 2.5zM83.8 168h.9l-.5 2.5zM84.2 171.5l.5 2.5h-.9zM42.8 180.5l.4 2.5h-.9zM67.2 196l2.5 .4-2.5 .4zM69.4 190.3l2.5 .4-2.5 .4zM71.9 196.4l2.5-.4v.8zM73.4 190.7l2.5-.4v.8zM55.4 202.8l2.5-.4v.8zM62.2 202.4l2.5 .4-2.5 .4zM69.7 202.8l2.5-.4v.8z"/>
</g>
<!-- layer: _Linie grube -->
<path d="M140.4 45l5-.8v1.6zM181.1 132l1.1 1.2-4.1 3z" fill="#000" stroke="#000" stroke-width=".21"/>
<!-- layer: layer1 -->
<path d="M140.4 92.5v5.9" fill="none" stroke="#000" stroke-width=".8"/>
<!-- layer: _Wymiarowanie -->
<path d="M61.7 51.8h21.5v5h-21.5zM69.2 51.8v5M79 51.8v5M62 142.1h19.7v5h-19.7zM68.3 142.1v5M77.5 142.1v5" fill="none" stroke="#000" stroke-width=".3"/>
<text font-size="9.3" x="141.8" y="274.2">Pokrywa</text>
<g font-size="5.4">
<text x="41.2" y="42.9">A-A</text>
<text x="138.8" y="42">A</text>
<text x="179.7" y="140.8">A</text>
<text x="91.8" y="150">A</text>
<text x="150.7" y="183.1">∅78h10</text>
<text x="151.4" y="190.7">∅42h9</text>
<text x="151.4" y="198.4">∅62H9</text>
<text x="151.6" y="206">∅72h8</text>
<text x="150.5" y="213.7">Wymiar</text>
<text x="175.9" y="213.7">Pasowanie</text>
<text x="142.3" y="283.8">Reduktor</text>
</g>
<g font-size="4.7">
<text x="46.4" y="271.1">Politechnika Rzeszowska</text>
<text x="107.3" y="273.1">Nazwa części:</text>
<text x="107.3" y="283.2">Numer rysunku:</text>
</g>
<g font-size="4">
<text x="40.2" y="280">Wydział Budowy Maszyn i Lotnictwa</text>
<text x="47.4" y="284.3">Katedra Konstrukcji Maszyn</text>
</g>
<g font-size="3.9">
<text x="38.2" y="53.9">5</text>
<text x="44.1" y="48.8">18</text>
<text x="130" y="50.6" transform="rotate(-9 130 50.6)">90°</text>
<text x="48.9" y="59.4">A</text>
<text x="70.2" y="55.5">0.006</text>
<text x="79.9" y="55.5">A</text>
<text x="154.6" y="57.3" transform="rotate(23 154.6 57.3)">45°</text>
<text x="148.5" y="95.2" transform="rotate(-17 148.5 95.2)">∅58</text>
<text x="81.2" y="101.8" transform="rotate(-90 81.2 101.8)">∅62H9</text>
<text x="24.3" y="103.6" transform="rotate(-90 24.3 103.6)">∅78h10</text>
<text x="28.3" y="103.6" transform="rotate(-90 28.3 103.6)">∅40h9</text>
<text x="92.8" y="103" transform="rotate(-90 92.8 103)">∅72h8</text>
<text x="59" y="127.3" transform="rotate(-43 59 127.3)">R1,5</text>
<text x="38.7" y="143.7">6</text>
<text x="69.3" y="145.8">0.016</text>
<text x="78.5" y="145.8">A</text>
<text x="62" y="154.3">A(1:1)</text>
<text x="83.6" y="184.9" transform="rotate(-90 83.6 184.9)">1x25°</text>
<text x="181.2" y="180.9">+0,000</text>
<text x="181.2" y="185.1">-0,120</text>
<text x="87.3" y="189.6">1,5</text>
<text x="181" y="188.5">+0,000</text>
<text x="42.1" y="192.9" transform="rotate(-90 42.1 192.9)">2x∅1</text>
<text x="77.4" y="195.3">2,15</text>
<text x="181" y="192.8">-0,062</text>
<text x="181.1" y="196.3">+0,414</text>
<text x="57" y="201.7">9,35</text>
<text x="66.3" y="202.1">5</text>
<text x="181.1" y="200.5">+0,340</text>
<text x="181" y="204">+0,000</text>
<text x="181" y="208.2">-0,046</text>
<text x="168.5" y="239.5">Ra 6.3</text>
<text x="21" y="250.6">Projektował: Jakub Kozak</text>
<text x="126" y="250.6">Podziałka:</text>
<text x="151" y="250.6">Materiał:</text>
<text x="176" y="250.6">Masa [kg]:</text>
<text x="21" y="255.6">Rysował:</text>
<text x="37.8" y="255.6">Jakub Kozak</text>
<text x="82.1" y="255.6">14.06</text>
<text x="144.7" y="255">1:1</text>
<text x="168.6" y="254.9">C45</text>
<text x="21" y="260.5">Sprawdził:</text>
<text x="37.8" y="260.5">dr. inż. Michał Batsch</text>
<text x="81.1" y="260.8" transform="rotate(-90 81.1 260.8)">Data</text>
<text x="82.1" y="260.5">15.06</text>
<text x="104.7" y="261.9" transform="rotate(-90 104.7 261.9)">Podpis</text>
<text x="151" y="260.5">Format:</text>
<text x="176" y="260.2">Arkusz:</text>
<text x="21" y="265.5">Zatwierdził: dr. inż. Michał Batsch</text>
<text x="169.6" y="264.9">A4</text>
<text x="194" y="264.9">1/4</text>
<text x="49.7" y="274.9">im. Ignacego Łukasiewicza</text>
</g>
<text font-size="3.6" x="178.2" y="70.7">4xM6</text>
<g font-size="1.8">
<text x="74.7" y="49.7">Ra 3.2</text>
<text x="81.5" y="65.3">Ra 3.2</text>
<text x="92.2" y="60.4">Ra 3.2</text>
</g>
</svg>
